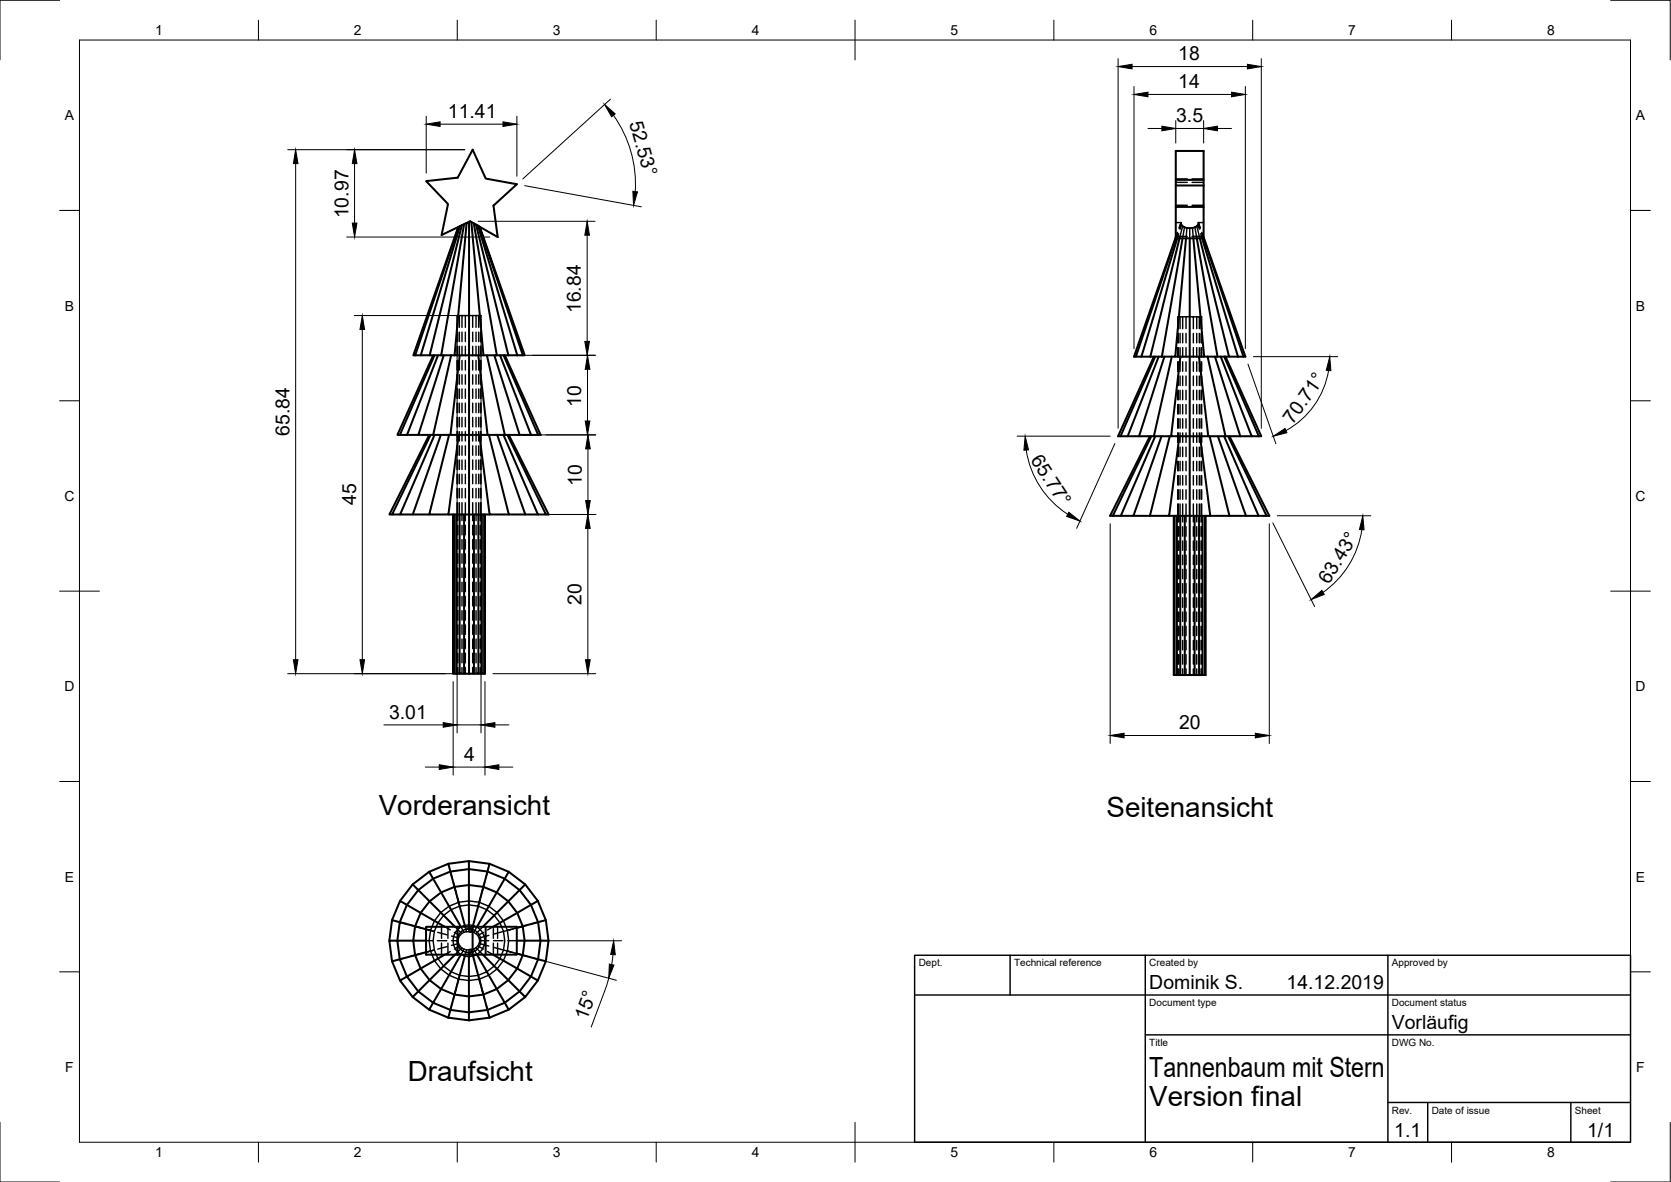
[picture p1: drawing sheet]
<svg xmlns="http://www.w3.org/2000/svg" width="420mm" height="297mm" viewBox="0 0 420 297" stroke-linecap="round" stroke-linejoin="round" font-family="sans-serif">
<!-- layer: Verdeckt -->
<g fill="none" stroke="#000" stroke-width=".36">
<path d="M116.1 56.6l-.5 .3M119.1 56.1l.9 .5M120.2 56.7l.4 .3M295.6 55.9h1.4M295.6 45.8h2.9M295.6 45h2.9M295.6 59.4h2.9M295.6 51.6h2.9M296.1 58.4l-.5 1.2M296.1 58.6l-.4 1.3M296.4 58.7l-.4 1.2M296.9 56.1v.3a3.1 3.1 0 0 0 4.5 0"/>
<path d="M296.9 56.1l.1-.2-.1 .2M296.9 56.1l-.4 1.2M296.9 56.1l.2 .3M296.9 56.1l-.4 1.3M297.1 56.4l-.4 1.2M297.1 56.4l.3 .4M297.4 56.8l-.8 3.1M297.4 56.8l.4 .3M297.8 57.1l-.5 2.8M297.8 57.1l.6 .1M298.4 57.2l-.2 2.7M298.4 57.2l.7 .1"/>
<path d="M299.7 45.8h2.9M299.7 45h2.9M299.7 59.4h2.9M299.7 51.6h2.9M299.8 57.2l.6-.1 .5 2.8M299.8 57.2l-.7 .1v2.6M299.8 57.2l.3 2.7M300.9 56.8l.8 3.1M300.9 56.8l-.5 .3M301.2 56.4l.4 1.2M301.2 56.4l-.3 .4M301.3 55.9l.1 .5"/>
<path d="M301.3 55.9v.2M301.3 55.9h1.3M301.3 56.1l-.1 .3M301.3 56.1l.5 1.3M301.4 56.1l.4 1.2M301.4 56.4h.1M301.9 58.7l.4 1.2M302.2 58.6l.4 1.3M302.2 58.4l.4 1.2M115.1 79.3h1.1M115.5 79.3v3M117 79.3v3"/>
<path d="M118.9 79.3h-2.7v3M119.7 79.3h-.8v3M119.7 79.3h.7v3M119.7 79.3v3M120.4 79.3h.5v3M120.8 79.3v3M296.3 79.6h-.2v3M296.7 79.6h-.4v3M296.7 79.6h.7v3M296.7 79.6v3M297.4 79.6h2.7v3M298.2 79.6v3"/>
<path d="M300.1 79.6h.8M300.9 79.6h.7v3M300.9 79.6v3M301.6 79.6h.6v3M302 79.6v3M114.9 82.3v-3h.2v3M114.9 83.5v2.3M114.9 87v2.4M114.9 90.6v2.4M114.9 94.2v2.3M114.9 97.8v2.3M115.1 83.5v2.3"/>
<path d="M115.1 87v2.4M115.1 90.6v2.4M115.1 94.2v2.3M115.1 97.8v2.3M115.5 83.5v2.3M115.5 87v2.4M115.5 90.6v2.4M115.5 94.2v2.3M115.5 97.8v2.3M116.2 83.5v2.3M116.2 87v2.4M116.2 90.6v2.4"/>
<path d="M116.2 94.2v2.3M116.2 97.8v2.3M117 83.5v2.3M117 87v2.4M117 90.6v2.4M117 94.2v2.3M117 97.8v2.3M118.9 83.5v2.3M118.9 87v2.4M118.9 90.6v2.4M118.9 94.2v2.3M118.9 97.8v2.3"/>
<path d="M119.7 83.5v2.3M119.7 87v2.4M119.7 90.6v2.4M119.7 94.2v2.3M119.7 97.8v2.3M120.4 83.5v2.3M120.4 87v2.4M120.4 90.6v2.4M120.4 94.2v2.3M120.4 97.8v2.3M120.8 83.5v2.3M120.8 87v2.4"/>
<path d="M120.8 90.6v2.4M120.8 94.2v2.3M120.8 97.8v2.3M120.9 83.5v2.3M120.9 87v2.4M120.9 90.6v2.4M120.9 94.2v2.3M120.9 97.8v2.3M296.1 87.4v2.3M296.1 90.9v2.4M296.1 94.5v2.4M296.1 98.1v2.4"/>
<path d="M296.1 83.8v2.4M296.3 83.8v2.4M296.3 87.4v2.3M296.3 90.9v2.4M296.3 94.5v2.4M296.3 98.1v2.4M296.7 83.8v2.4M296.7 87.4v2.3M296.7 90.9v2.4M296.7 94.5v2.4M296.7 98.1v2.4M297.4 83.8v2.4"/>
<path d="M297.4 87.4v2.3M297.4 90.9v2.4M297.4 94.5v2.4M297.4 98.1v2.4M298.2 83.8v2.4M298.2 87.4v2.3M298.2 90.9v2.4M298.2 94.5v2.4M298.2 98.1v2.4M300.1 83.8v2.4M300.1 87.4v2.3M300.1 90.9v2.4"/>
<path d="M300.1 94.5v2.4M300.1 98.1v2.4M300.9 83.8v2.4M300.9 87.4v2.3M300.9 90.9v2.4M300.9 94.5v2.4M300.9 98.1v2.4M301.6 83.8v2.4M301.6 87.4v2.3M301.6 90.9v2.4M301.6 94.5v2.4M301.6 98.1v2.4"/>
<path d="M302 83.8v2.4M302 87.4v2.3M302 90.9v2.4M302 94.5v2.4M302 98.1v2.4M302.2 83.8v2.4M302.2 87.4v2.3M302.2 90.9v2.4M302.2 94.5v2.4M302.2 98.1v2.4M114.9 101.3v2.4M114.9 104.9v2.4"/>
<path d="M114.9 108.5v2.3M114.9 112v2.4M114.9 115.6v2.4M114.9 119.2v2.4M115.1 101.3v2.4M115.1 104.9v2.4M115.1 108.5v2.3M115.1 112v2.4M115.1 115.6v2.4M115.1 119.2v2.4M115.5 101.3v2.4M115.5 104.9v2.4"/>
<path d="M115.5 108.5v2.3M115.5 112v2.4M115.5 115.6v2.4M115.5 119.2v2.4M116.2 101.3v2.4M116.2 104.9v2.4M116.2 108.5v2.3M116.2 112v2.4M116.2 115.6v2.4M116.2 119.2v2.4M117 101.3v2.4M117 104.9v2.4"/>
<path d="M117 108.5v2.3M117 112v2.4M117 115.6v2.4M117 119.2v2.4M118.9 101.3v2.4M118.9 104.9v2.4M118.9 108.5v2.3M118.9 112v2.4M118.9 115.6v2.4M118.9 119.2v2.4M119.7 101.3v2.4M119.7 104.9v2.4"/>
<path d="M119.7 108.5v2.3M119.7 112v2.4M119.7 115.6v2.4M119.7 119.2v2.4M120.4 101.3v2.4M120.4 104.9v2.4M120.4 108.5v2.3M120.4 112v2.4M120.4 115.6v2.4M120.4 119.2v2.4M120.8 101.3v2.4M120.8 104.9v2.4"/>
<path d="M120.8 108.5v2.3M120.8 112v2.4M120.8 115.6v2.4M120.8 119.2v2.4M120.9 101.3v2.4M120.9 104.9v2.4M120.9 108.5v2.3M120.9 112v2.4M120.9 115.6v2.4M120.9 119.2v2.4M296.1 101.6v2.4M296.1 105.2v2.4"/>
<path d="M296.1 108.8v2.4M296.1 112.4v2.4M296.1 115.9v2.4M296.1 119.5v2.4M296.3 101.6v2.4M296.3 105.2v2.4M296.3 108.8v2.4M296.3 112.4v2.4M296.3 115.9v2.4M296.3 119.5v2.4M296.7 101.6v2.4M296.7 105.2v2.4"/>
<path d="M296.7 108.8v2.4M296.7 112.4v2.4M296.7 115.9v2.4M296.7 119.5v2.4M297.4 101.6v2.4M297.4 105.2v2.4M297.4 108.8v2.4M297.4 112.4v2.4M297.4 115.9v2.4M297.4 119.5v2.4M298.2 101.6v2.4M298.2 105.2v2.4"/>
<path d="M298.2 108.8v2.4M298.2 112.4v2.4M298.2 115.9v2.4M298.2 119.5v2.4M300.1 101.6v2.4M300.1 105.2v2.4M300.1 108.8v2.4M300.1 112.4v2.4M300.1 115.9v2.4M300.1 119.5v2.4M300.9 101.6v2.4M300.9 105.2v2.4"/>
<path d="M300.9 108.8v2.4M300.9 112.4v2.4M300.9 115.9v2.4M300.9 119.5v2.4M301.6 101.6v2.4M301.6 105.2v2.4M301.6 108.8v2.4M301.6 112.4v2.4M301.6 115.9v2.4M301.6 119.5v2.4M302 101.6v2.4M302 105.2v2.4"/>
<path d="M302 108.8v2.4M302 112.4v2.4M302 115.9v2.4M302 119.5v2.4M302.2 101.6v2.4M302.2 105.2v2.4M302.2 108.8v2.4M302.2 112.4v2.4M302.2 115.9v2.4M302.2 119.5v2.4M114.9 122.8v2.3M114.9 126.3v4.5"/>
<path d="M114.9 132v2.4M114.9 135.6v2.4M114.9 139.2v2.3M115.1 122.8v2.3M115.1 126.3v4.5M115.1 132v2.4M115.1 135.6v2.4M115.1 139.2v2.3M115.5 122.8v2.3M115.5 126.3v4.5M115.5 132v2.4M115.5 135.6v2.4"/>
<path d="M115.5 139.2v2.3M116.2 122.8v2.3M116.2 126.3v4.5M116.2 132v2.4M116.2 135.6v2.4M116.2 139.2v2.3M117 122.8v2.3M117 126.3v4.5M117 132v2.4M117 135.6v2.4M117 139.2v2.3M118.9 122.8v2.3"/>
<path d="M118.9 126.3v4.5M118.9 132v2.4M118.9 135.6v2.4M118.9 139.2v2.3M119.7 122.8v2.3M119.7 126.3v4.5M119.7 132v2.4M119.7 135.6v2.4M119.7 139.2v2.3M120.4 122.8v2.3M120.4 126.3v4.5M120.4 132v2.4"/>
<path d="M120.4 135.6v2.4M120.4 139.2v2.3M120.8 122.8v2.3M120.8 126.3v4.5M120.8 132v2.4M120.8 135.6v2.4M120.8 139.2v2.3M120.9 122.8v2.3M120.9 126.3v4.5M120.9 132v2.4M120.9 135.6v2.4M120.9 139.2v2.3"/>
<path d="M296.1 123.1v2.4M296.1 126.6v4.6M296.1 132.4v2.4M296.1 135.9v2.4M296.1 139.5v2.4M296.3 123.1v2.4M296.3 126.6v4.6M296.3 132.4v2.4M296.3 135.9v2.4M296.3 139.5v2.4M296.7 123.1v2.4M296.7 126.6v4.6"/>
<path d="M296.7 132.4v2.4M296.7 135.9v2.4M296.7 139.5v2.4M297.4 123.1v2.4M297.4 126.6v4.6M297.4 132.4v2.4M297.4 135.9v2.4M297.4 139.5v2.4M298.2 123.1v2.4M298.2 126.6v4.6M298.2 132.4v2.4M298.2 135.9v2.4"/>
<path d="M298.2 139.5v2.4M300.1 123.1v2.4M300.1 126.6v4.6M300.1 132.4v2.4M300.1 135.9v2.4M300.1 139.5v2.4M300.9 123.1v2.4M300.9 126.6v4.6M300.9 132.4v2.4M300.9 135.9v2.4M300.9 139.5v2.4M301.6 123.1v2.4"/>
<path d="M301.6 126.6v4.6M301.6 132.4v2.4M301.6 135.9v2.4M301.6 139.5v2.4M302 123.1v2.4M302 126.6v4.6M302 132.4v2.4M302 135.9v2.4M302 139.5v2.4M302.2 123.1v2.4M302.2 126.6v4.6M302.2 132.4v2.4"/>
<path d="M302.2 135.9v2.4M302.2 139.5v2.4M114.9 142.8v2.3M114.9 146.3v2.4M114.9 149.9v2.4M114.9 153.5v2.3M114.9 157v2.4M115.1 142.8v2.3M115.1 146.3v2.4M115.1 149.9v2.4M115.1 153.5v2.3M115.1 157v2.4"/>
<path d="M115.5 142.8v2.3M115.5 146.3v2.4M115.5 149.9v2.4M115.5 153.5v2.3M115.5 157v2.4M116.2 142.8v2.3M116.2 146.3v2.4M116.2 149.9v2.4M116.2 153.5v2.3M116.2 157v2.4M117 142.8v2.3M117 146.3v2.4"/>
<path d="M117 149.9v2.4M117 153.5v2.3M117 157v2.4M118.9 142.8v2.3M118.9 146.3v2.4M118.9 149.9v2.4M118.9 153.5v2.3M118.9 157v2.4M119.7 142.8v2.3M119.7 146.3v2.4M119.7 149.9v2.4M119.7 153.5v2.3"/>
<path d="M119.7 157v2.4M120.4 142.8v2.3M120.4 146.3v2.4M120.4 149.9v2.4M120.4 153.5v2.3M120.4 157v2.4M120.8 142.8v2.3M120.8 146.3v2.4M120.8 149.9v2.4M120.8 153.5v2.3M120.8 157v2.4M120.9 142.8v2.3"/>
<path d="M120.9 146.3v2.4M120.9 149.9v2.4M120.9 153.5v2.3M120.9 157v2.4M296.1 143.1v2.4M296.1 146.6v2.4M296.1 150.2v2.4M296.1 153.8v2.4M296.1 157.4v2.4M296.3 143.1v2.4M296.3 146.6v2.4M296.3 150.2v2.4"/>
<path d="M296.3 153.8v2.4M296.3 157.4v2.4M296.7 143.1v2.4M296.7 146.6v2.4M296.7 150.2v2.4M296.7 153.8v2.4M296.7 157.4v2.4M297.4 143.1v2.4M297.4 146.6v2.4M297.4 150.2v2.4M297.4 153.8v2.4M297.4 157.4v2.4"/>
<path d="M298.2 143.1v2.4M298.2 146.6v2.4M298.2 150.2v2.4M298.2 153.8v2.4M298.2 157.4v2.4M300.1 143.1v2.4M300.1 146.6v2.4M300.1 150.2v2.4M300.1 153.8v2.4M300.1 157.4v2.4M300.9 143.1v2.4M300.9 146.6v2.4"/>
<path d="M300.9 150.2v2.4M300.9 153.8v2.4M300.9 157.4v2.4M301.6 143.1v2.4M301.6 146.6v2.4M301.6 150.2v2.4M301.6 153.8v2.4M301.6 157.4v2.4M302 143.1v2.4M302 146.6v2.4M302 150.2v2.4M302 153.8v2.4"/>
<path d="M302 157.4v2.4M302.2 143.1v2.4M302.2 146.6v2.4M302.2 150.2v2.4M302.2 153.8v2.4M302.2 157.4v2.4M114.9 160.6v2.4M114.9 164.2v2.4M114.9 167.8v1.5M115.1 160.6v2.4M115.1 164.2v2.4M115.1 167.8v1.5"/>
<path d="M115.5 160.6v2.4M115.5 164.2v2.4M115.5 167.8v1.5M116.2 160.6v2.4M116.2 164.2v2.4M116.2 167.8v1.5M117 160.6v2.4M117 164.2v2.4M117 167.8v1.5M118.9 160.6v2.4M118.9 164.2v2.4M118.9 167.8v1.5"/>
<path d="M119.7 160.6v2.4M119.7 164.2v2.4M119.7 167.8v1.5M120.4 160.6v2.4M120.4 164.2v2.4M120.4 167.8v1.5M120.8 160.6v2.4M120.8 164.2v2.4M120.8 167.8v1.5M120.9 160.6v2.4M120.9 164.2v2.4M120.9 167.8v1.5"/>
<path d="M296.1 160.9v2.4M296.1 164.5v2.4M296.1 168.1v1.5M296.3 160.9v2.4M296.3 164.5v2.4M296.3 168.1v1.5M296.7 160.9v2.4M296.7 164.5v2.4M296.7 168.1v1.5M297.4 160.9v2.4M297.4 164.5v2.4M297.4 168.1v1.5"/>
<path d="M298.2 160.9v2.4M298.2 164.5v2.4M298.2 168.1v1.5M300.1 160.9v2.4M300.1 164.5v2.4M300.1 168.1v1.5M300.9 160.9v2.4M300.9 164.5v2.4M300.9 168.1v1.5M301.6 160.9v2.4M301.6 164.5v2.4M301.6 168.1v1.5"/>
<path d="M302 160.9v2.4M302 164.5v2.4M302 168.1v1.5M302.2 160.9v2.4M302.2 164.5v2.4M302.2 168.1v1.5M113.2 219l.5 1.6M122.6 219l-.4 1.6M100.5 231.7l1.6 .5M103.2 232.5l2.3 .6M104.4 232.8l1.8 .5M105.5 239.7l-2.3 .6"/>
<path d="M106.2 239.5l-1.8 .5M106.7 233.4l1.5 .4a10 10 0 0 0 7.1 12.3M107.1 233.5l1.8 .5M107.1 236.4h1.7M107.4 233.6l1.8 .5-.3 2.3 .3 2.3-1.8 .5M108.9 238.8l-2.2 .6M109.2 238.7a9 9 0 0 0 6.4 6.4M110 236.4h2.4M110.1 234.3l2.3 .6M111 232.9v2.9M111 237v2.9M111.8 232.9l1.4 .8"/>
<path d="M112.4 237.9l-2.3 .6M112.6 232.9v2.9M112.6 237v2.9M113.2 239.1l-1.4 .8M113.5 235.2l1.8 .5-.1 .7M113.5 236.4h1.7M114 221.7l.6 2.3M114.2 234.3l1.4 .8-.3 .6M114.3 222.9l.5 1.8M114.4 232.9l1.7 1.7-.5 .5M114.9 225.2l.4 1.5a9.9 9.9 0 0 0-7.1 7.1M115.1 225.9l.5 1.8"/>
<path d="M115.2 236.4l.1 .7M115.3 237.1l.3 .6M115.3 237.1l-1.8 .5M115.6 227.7a9 9 0 0 0-6.4 6.4M115.6 237.7l.5 .5M115.6 237.7l-1.4 .8M115.9 232.9l.8 1.4M116.1 238.2l-1.7 1.7M116.1 238.2l.6 .3M116.7 238.5l.6 .2M116.7 234.3l-.6 .3M116.7 238.5l-.8 1.4"/>
<path d="M117 232.9l.3 1.2M117 233.5a3 3 0 0 0-2 3.8 3 3 0 0 0 3.8 2l-.9 .1-.7-.1M117.3 234.1l.9 .1M117.3 234.1l-.6 .2M117.9 233.4a3 3 0 0 1 3 2.5 3 3 0 0 1-2.1 3.4M117.9 238.7h-.6l-.3 1.2M117.9 233.4l-.9 .1M117.9 232.9v1.3M117.9 238.7v1.2M117.9 233.4l.7 .1M118.2 232.9v1.3M118.2 238.6v1.3"/>
<path d="M118.5 238.6l-.6 .1M118.5 234.2h-.3M118.5 234.2l.6 .1M118.5 238.6l.4 1.3M118.9 232.9l-.4 1.3M119.1 234.3l.6 .3M119.1 238.5l.8 1.4M119.1 238.5l-.6 .1M119.7 234.6l.5 .5M119.7 238.2l1.7 1.7M119.7 238.2l-.6 .3M119.9 232.9l-.8 1.4"/>
<path d="M120.2 237.7l1.4 .8M120.2 237.7l-.5 .5M120.2 227.7a9 9 0 0 1 6.4 6.4l1.8-.5M120.5 235.7l.1 .7h2.3M120.5 237.1l2.4 .7M120.5 237.1l-.3 .6M120.5 226.7a9.9 9.9 0 0 1 7.1 7.1M120.6 236.4l-.1 .7M120.7 225.9l-.5 1.8-2.3-.3-2.3 .3M120.9 225.2l-.4 1.5-2.6-.3-2.6 .3M121.4 232.9l-1.7 1.7M121.5 222.9l-.5 1.8"/>
<path d="M121.6 234.3l-1.4 .8 .3 .6M121.8 221.7l-.6 2.3M122.6 239.1l1.4 .8M122.9 235.1l-2.4 .6M124 232.9l-1.4 .8M124.1 238l2.3 .7M124.1 232.9v2.9M124.1 237v2.9M124.1 236.4h2.4M125.1 232.9v2.9M125.1 237v2.9M126.4 234.1l-2.3 .7"/>
<path d="M126.6 234.1l.3 2.3-.3 2.3M126.6 238.7l1.8 .5M126.6 238.7a9 9 0 0 1-6.4 6.4M127.5 239l2.4 .6M127.6 233.8a10 10 0 0 1-7.1 12.3M127.7 236.4h2.2M129.1 233.4l-1.5 .4M129.6 239.5l1.8 .5M129.9 233.2l-2.4 .6M130.3 239.7l2.3 .6M131.4 232.8l-1.8 .5M132.6 232.5l-2.3 .6"/>
<path d="M135.3 231.7l-1.6 .5M102.1 240.7l-1.6 .4M113.7 252.2l-.5 1.6M114.6 248.8l-.6 2.3M114.8 248.1l-.5 1.8M115.3 246.1l2.6 .3 2.6-.3M115.3 246.1l-.4 1.5M120.2 245.1l-2.3 .3-2.3-.3-.5 1.8M120.2 245.1l.5 1.8M120.5 246.1l.4 1.5M121 248.1l.5 1.8M121.2 248.8l.6 2.3"/>
<path d="M122.2 252.2l.4 1.6M133.7 240.7l1.6 .4"/>
<circle cx="117.9" cy="236.4" r="4"/>
</g>
<!-- layer: Sichtbar -->
<g fill="none" stroke="#000" stroke-width=".51">
<path d="M295.6 37.9h7v8.7h-7zM107.1 45.5l8-.9 3.8-7 3.2 7.3 7.9 1.4-5.9 5.4 1 7.9-6.9-4-7.2 3.5 1.6-7.8zM115.2 57.1l-11.3 32.2h.5M115.3 57l-10.9 32.3M115.6 56.9l-9.8 32.4M116.1 56.6l-8.1 32.7h2.9M116.7 56.4l-5.8 32.9M117.9 55.7v33.6h-3.6l3-33.2M118.5 55.8l3.1 33.5M119.1 56.1l5.8 33.2h-7v20h4.7M119.7 56.5l8.1 32.8M120 56.6l.2 .1 9.9 32.6"/>
<path d="M120.5 56.9l11 32.4h.4l-11.3-32.3M295.6 59.6l-10.5 30h1.9l9-29.7M295.6 45.2h7M295.6 46.6v5.4M295.7 59.9l-10.1 29.7M296.6 59.9l-7.4 29.7M297.3 59.9l-5.2 29.7M298.2 59.9l-2.7 29.7h-3.4M299.1 59.9v29.7M300.1 59.9l2.7 29.7h-3.7M300.9 59.9l5.2 29.7M301.7 59.9l7.3 29.7h2.3"/>
<path d="M302.3 59.9l9 29.7M302.6 59.9l10.1 29.7M302.6 46.6v5.4h-7v7.9M302.6 59.6l10.5 30h-1.8M302.6 52v7.9h-7M104.4 89.3h3.6M108.9 89.3l-9 20h.6M109.2 89.3l-8.7 20M110.1 89.3l-7.8 20h2.9M110.9 89.3h3.4M111.6 89.3l-6.4 20h3.7M113.4 89.3l-4.5 20h4.4"/>
<path d="M115.6 89.3l-2.3 20M120.3 89.3l2.3 20h4.3l-4.5-20M124.3 89.3l6.4 20M124.9 89.3h6.6M125.7 89.3l7.8 20M126.6 89.3l8.7 20h.6l-9-20M287 89.6h5.1M290.1 89.6l-9 20h.6M290.4 89.6l-8.7 20h1.8l7.8-20M292.8 89.6l-6.4 20M294.6 89.6l-4.5 20M295.5 89.6h3.6"/>
<path d="M296.8 89.6l-2.3 20h4.6v60M299.1 89.6v20h4.7M301.5 89.6l2.3 20M302.8 89.6h6.2M303.6 89.6l4.5 20M305.5 89.6l6.4 20M306.9 89.6l7.8 20h1.8M307.8 89.6l8.7 20M308.1 89.6l9 20h-.6M100.5 109.3h1.8M107.9 109.3l-10 20h.7M108.3 109.3l-9.7 20h2"/>
<path d="M109.3 109.3l-8.7 20h3.2M110.8 109.3l-7 20h4.1M112.9 109.3l-5 20h4.9l2.5-20M113.3 109.3h4.6v20h-5.1M120.5 109.3l2.6 20h4.8M122.9 109.3l5 20h4.2M125 109.3l7.1 20h3.2M126.6 109.3l8.7 20h2l-9.7-20M126.9 109.3h6.6M127.9 109.3l10 20h-.6M133.5 109.3h1.8M283.5 109.6h6.6"/>
<path d="M289.1 109.6l-10 20h.7M289.5 109.6l-9.7 20h2M290.1 109.6h4.4M290.5 109.6l-8.7 20h3.2M292.1 109.6l-7.1 20h4.1M294.1 109.6l-5 20h4.9l2.5-20M301.7 109.6l2.6 20M303.8 109.6h4.3M304.1 109.6l5 20M306.2 109.6l7.1 20M307.8 109.6l8.7 20M308.1 109.6h6.6"/>
<path d="M308.8 109.6l9.7 20h.7l-10.1-20M113.9 129.3v40h.2v-40M114.7 129.3v40M115.6 129.3v40h1.1M116.7 129.3v40h1.2M119.2 129.3v40h1.1v-40M121.2 129.3v40h.5M121.7 129.3v40h.2v-40M123.1 129.3h-5.2v40M294 129.6h15.1M295.1 129.6v40h.2M295.3 129.6v40h.6"/>
<path d="M295.9 129.6v40h.9M296.8 129.6v40h1.1M297.9 129.6v40h1.2M300.4 129.6v40h1.1M301.5 129.6v40h.9v-40M302.9 129.6v40h.2v-40M309.1 129.6h9.4M114.1 169.3h1.5M117.9 169.3h1.3M120.3 169.3h.9M299.1 169.6h1.3M302.4 169.6h.5"/>
<path d="M107.9 219.1l-4.1 3.2M112.7 217.1l5.2-.7v2M113.2 219l-.5-1.9-4.8 2 1 1.7M113.2 219l-4.3 1.8M113.2 219l1.1 3.9M117.9 216.4l5.2 .7-.5 1.9M117.9 218.4v14.5M117.9 218.4l-4.7 .6M117.9 218.4l4.7 .6M122.6 219l-1.1 3.9-3.6-.5-3.6 .5M122.6 219l4.3 1.8-2 3.5M123.1 217.1l4.8 2 4.2 3.2 3.1 4.1"/>
<path d="M127.9 219.1l-1 1.7 3.7 2.9 2.9 3.7M102.3 227.4l-1.8 4.3-1.9-.5-.7 5.2M102.3 227.4l-1.7-1-2 4.8M102.3 227.4l3.5 2M103.9 236.4h-4l.6 4.7M103.9 236.4l.5 3.6 1.4 3.4 2.2 2.9-2.8 2.8 3.7 2.9-1 1.7 4.8 2M103.9 236.4h3.2M105.2 223.7l-1.4-1.4-3.2 4.1M105.2 223.7l9.2 9.2M105.2 223.7l-2.9 3.7M105.8 229.4l-1.4 3.4-3.9-1.1-.6 4.7h-2l.7 5.2 2 4.8M105.8 229.4l6 3.5"/>
<path d="M107.1 233.5l-2.7-.7-.5 3.6M107.1 239.3l-6.6 1.8M108.9 220.8l-3.7 2.9M108.9 220.8l2 3.5-2.9 2.2-2.2 2.9M111.8 239.9l-9.5 5.5 2.9 3.7-1.4 1.5 4.1 3.1M114.3 222.9l-3.4 1.4 5 8.6M114.3 222.9l2.7 10M114.4 239.9l-6.4 6.4 2.9 2.2M115.1 232.9h-8v7h8M115.1 232.9h14.8v7h-14.8M115.1 232.9v7M115.9 239.9l-5 8.6"/>
<path d="M117 239.9l-2.7 10 3.6 .5 3.6-.5 3.4-1.4-5-8.6M117.9 239.9v14.5l4.7-.6M118.8 232.9v7M118.9 239.9l3.7 13.9M121.4 239.9l10.7 10.7 3.1-4.2M122.1 232.9v7M124 239.9l6 3.5M124.9 224.3l2.9 2.2-6.4 6.4M124.9 224.3l-3.4-1.4-2.6 10M124.9 224.3l-5 8.6M129.9 233.2l1.5-.4 .5 3.6M129.9 239.6l1.5 .4-1.4 3.4"/>
<path d="M129.9 236.4h2M130 229.4l1.4 3.4 3.9-1.1M130 229.4l-6 3.5M131.9 236.4l-.5 3.6 3.9 1.1M132.1 222.3l-4.3 4.2 2.2 2.9M133.5 227.4l1.8 4.3M133.5 227.4l-3.5 2M135.2 226.4l2 4.8 .7 5.2-.7 5.2M135.2 226.4l-1.7 1M135.3 231.7l.6 4.7h-4M137.2 231.2l-1.9 .5M137.9 236.4h-2l-.6 4.7"/>
<path d="M100.5 241.1l1.8 4.3-1.7 1 3.2 4.2M100.5 241.1l-1.9 .5M110.9 248.5l-2 3.5 4.3 1.8M110.9 248.5l3.4 1.4-1.1 3.9M113.2 253.8l4.7 .6v2l-5.2-.7M113.2 253.8l-.5 1.9M122.6 253.8l.5 1.9M123.1 255.7l-5.2 .7M126.9 252l-4.3 1.8M127.9 253.7l-4.8 2M130 243.4l3.5 2M130 243.4l-2.2 2.9-2.9 2.2 2 3.5"/>
<path d="M132.1 250.6l-4.2 3.1-1-1.7M133.5 245.4l-2.9 3.7-3.7 2.9M135.3 241.1l-1.8 4.3M135.3 241.1l1.9 .5M137.2 241.6l-2 4.8-1.7-1"/>
</g>
<!-- layer: Verdeckt -->
<circle cx="117.3" cy="56.1" r=".18" fill="#000"/>
<!-- layer: Border -->
<g fill="none" stroke="#000" stroke-width=".25">
<path d="M15 .1h-15v15M20 10.1h390v276.9h-390zM65 5.1v5M115 5.1v5M165 5.1v5M215 5.1v10M265 5.1v5M315 5.1v5M365 5.1v5M405 .1h15v15M15 52.9h5M410 52.9h5"/>
<path d="M15 100.7h5M410 100.7h5M15 148.6h10M405 148.6h10M15 196.4h5M410 196.4h5M15 244.2h5M410 244.2h5M0 282.1v14.9h15M65 287v5M115 287v5M165 287v5"/>
<path d="M215 282.1v9.9M265 287v5M315 287v5M365 287v5M420 282.1v14.9h-15"/>
</g>
<!-- layer: TitleBlock -->
<path d="M230 240.1h180v46.9h-180zM230 250h180M254 240.1v9.9M288 240.1v46.9M349 240.1v46.9M288 260.1h122M349 277.1h61M359 277.1v9.9M395 277.1v9.9" fill="none" stroke="#000" stroke-width=".36"/>
<!-- layer: Dimensions -->
<g fill="none" stroke="#000" stroke-width=".25">
<path d="M281.1 14.7v92.9M284.6 16.7h29M317.1 14.7v92.9M72.3 37.6h44.6M107.2 29.2v14.3M110.7 31.2h15.8M130 29.2v15.1M153.5 24.9l-22.1 20.1M154.2 29a29.8 29.8 0 0 1 5.5 19.1M285.1 21.7v65.9M288.6 32.3h3.5M288.6 23.7h21"/>
<path d="M295.6 30.3v5.6M295.6 32.3h7M302.6 30.3v5.6M306.1 32.3h3.5M313.1 21.7v65.9M74.3 41.1v124.7M87.2 59.6h35.9M89.2 41.1v15M120.2 55.6h29.4M131.9 46.7l29.4 5.3M147.6 59.1v26.7M89.1 79.3h29.7"/>
<path d="M91.1 82.8v83M114.9 81.3v102.9M120.9 81.3v102.9M128.9 89.3h20.8M147.7 92.8v13M313.8 91.5l7 20M315.2 89.6h21.1M334.1 93.1a21.2 21.2 0 0 1-10.8 15.1M129.6 109.3h20.2M147.8 112.8v13M255.8 109.6h23.3M258 113.1a23.4 23.4 0 0 0 10.5 16.1"/>
<path d="M280.3 111.4l-9.6 21.4M123.9 129.3h25.9M147.8 132.8v33M279.1 131.6v55.2M319.2 131.6v55.2M320 131.4l10.6 21M321.1 129.6h23.6M342.4 133.1a23.5 23.5 0 0 1-9.7 15.7M72.3 169.3h47.6M113.9 171.3v23.5M121.9 171.3v23.5M123.9 169.3h25.9"/>
<path d="M96.5 182.2h14.9M106.9 192.8h3.5M113.9 192.8h8M114.9 182.2h6M124.4 182.2h3.6M125.4 192.8h3.5M282.6 184.8h33M137.9 236.4h18.4M154.1 239.9l-.3 2.5M137.2 241.6l17.8 4.7M153.1 245.8l-.9 2.8-3.5 9.5"/>
</g>
<g fill="#000" stroke="#000" stroke-width=".25">
<path d="M281.1 16.7l3.5-.5v1.1zM313.6 16.2l3.5 .5-3.5 .6zM107.2 31.2l3.5-.6v1.2zM126.5 30.6l3.5 .6-3.5 .6zM152 26.3l2.7 2.3-.9 .7zM285.1 23.7l3.5-.5v1.1zM292.1 31.7l3.5 .6-3.5 .6zM302.6 32.3l3.5-.6v1.2zM309.6 23.2l3.5 .5-3.5 .6zM74.3 37.6l.6 3.5h-1.1zM88.6 56.1h1.1l-.5 3.5zM89.2 37.6l.5 3.5h-1.1z"/>
<path d="M147.6 55.6l.6 3.5h-1.2zM159.1 48.1l1.2 .1-1 3.4zM91.1 79.3l.6 3.5h-1.2zM147 85.8h1.2l-.6 3.5zM147.7 89.3l.6 3.5h-1.1zM334.3 89.6l.3 3.6-1.1-.1zM147.2 105.8h1.1l-.6 3.5zM147.8 109.3l.6 3.5h-1.1zM257.8 109.6l.8 3.5h-1.1zM320.1 109.6l3-1.9 .5 1zM147.8 129.3l.6 3.5h-1.2zM147.3 125.8h1.1l-.6 3.5z"/>
<path d="M268.8 128.7l2.7 2.2-3.3-1.1zM342.7 129.6l.3 3.5h-1.2zM329.7 150.7l2.7-2.3 .6 1zM73.8 165.8h1.1l-.6 3.5zM90.5 165.8h1.2l-.6 3.5zM147.2 165.8h1.2l-.6 3.5zM110.4 192.2l3.5 .6-3.5 .6zM111.4 181.6l3.5 .6-3.5 .6zM120.9 182.2l3.5-.6v1.2zM121.9 192.8l3.5-.6v1.2zM279.1 184.8l3.5-.5v1.1zM315.6 184.3l3.6 .5-3.6 .6z"/>
<path d="M154.3 236.4l.4 3.5h-1.2zM153.2 242.3l1.2 .2-1.3 3.3z"/>
</g>
<g font-size="7">
<text x="95.2" y="204.9">Vorderansicht</text>
<text x="278.2" y="205.2">Seitenansicht</text>
<text x="102.5" y="271.8">Draufsicht</text>
<text x="289" y="270.6">Tannenbaum mit Stern</text>
<text x="289" y="278.1">Version final</text>
</g>
<g font-size="4.9">
<text x="296.3" y="15.2">18</text>
<text x="296.3" y="22.2">14</text>
<text x="112.6" y="29.7">11.41</text>
<text x="158.2" y="30.9" transform="rotate(74 158.2 30.9)">52.53°</text>
<text x="295.7" y="30.7">3.5</text>
<text x="87.6" y="54.9" transform="rotate(-90 87.6 54.9)">10.97</text>
<text x="146.1" y="78.7" transform="rotate(-90 146.1 78.7)">16.84</text>
<text x="146.2" y="102.2" transform="rotate(-90 146.2 102.2)">10</text>
<text x="325.1" y="106.7" transform="rotate(-55 325.1 106.7)">70.71°</text>
<text x="72.8" y="109.5" transform="rotate(-90 72.8 109.5)">65.84</text>
<text x="259" y="115.6" transform="rotate(57 259 115.6)">65.77°</text>
<text x="146.3" y="122.2" transform="rotate(-90 146.3 122.2)">10</text>
<text x="89.5" y="126.9" transform="rotate(-90 89.5 126.9)">45</text>
<text x="334.1" y="147.1" transform="rotate(-58 334.1 147.1)">63.43°</text>
<text x="146.2" y="152" transform="rotate(-90 146.2 152)">20</text>
<text x="97.8" y="180.6">3.01</text>
<text x="296.5" y="183.3">20</text>
<text x="116.7" y="191.3">4</text>
<text x="289" y="248.5">Dominik S.</text>
<text x="323.5" y="248.5">14.12.2019</text>
<text x="147.5" y="256.6" transform="rotate(-70 147.5 256.6)">15°</text>
<text x="350" y="258.6">Vorläufig</text>
<text x="350.6" y="285.7">1.1</text>
<text x="399.1" y="285.7">1/1</text>
</g>
<g font-size="3.5">
<text x="39" y="8.8">1</text>
<text x="89" y="8.8">2</text>
<text x="139" y="8.8">3</text>
<text x="189" y="8.8">4</text>
<text x="239" y="8.8">5</text>
<text x="289" y="8.8">6</text>
<text x="339" y="8.8">7</text>
<text x="389" y="8.8">8</text>
<text x="16.3" y="30.2">A</text>
<text x="411.3" y="30.2">A</text>
<text x="16.3" y="78">B</text>
<text x="411.3" y="78">B</text>
<text x="16.2" y="125.9">C</text>
<text x="411.2" y="125.9">C</text>
<text x="16.2" y="173.7">D</text>
<text x="411.2" y="173.7">D</text>
<text x="16.3" y="221.6">E</text>
<text x="411.3" y="221.6">E</text>
<text x="16.4" y="269.4">F</text>
<text x="411.4" y="269.4">F</text>
<text x="39" y="290.8">1</text>
<text x="89" y="290.8">2</text>
<text x="139" y="290.8">3</text>
<text x="189" y="290.8">4</text>
<text x="239" y="290.8">5</text>
<text x="289" y="290.8">6</text>
<text x="339" y="290.8">7</text>
<text x="389" y="290.8">8</text>
</g>
<g font-size="2.5">
<text x="231" y="242.9">Dept.</text>
<text x="255" y="242.9">Technical reference</text>
<text x="289" y="242.9">Created by</text>
<text x="350" y="242.9">Approved by</text>
<text x="289" y="252.8">Document type</text>
<text x="350" y="252.8">Document status</text>
<text x="289" y="262.9">Title</text>
<text x="350" y="262.9">DWG No.</text>
<text x="350" y="279.9">Rev.</text>
<text x="360" y="279.9">Date of issue</text>
<text x="396" y="279.9">Sheet</text>
</g>
</svg>
